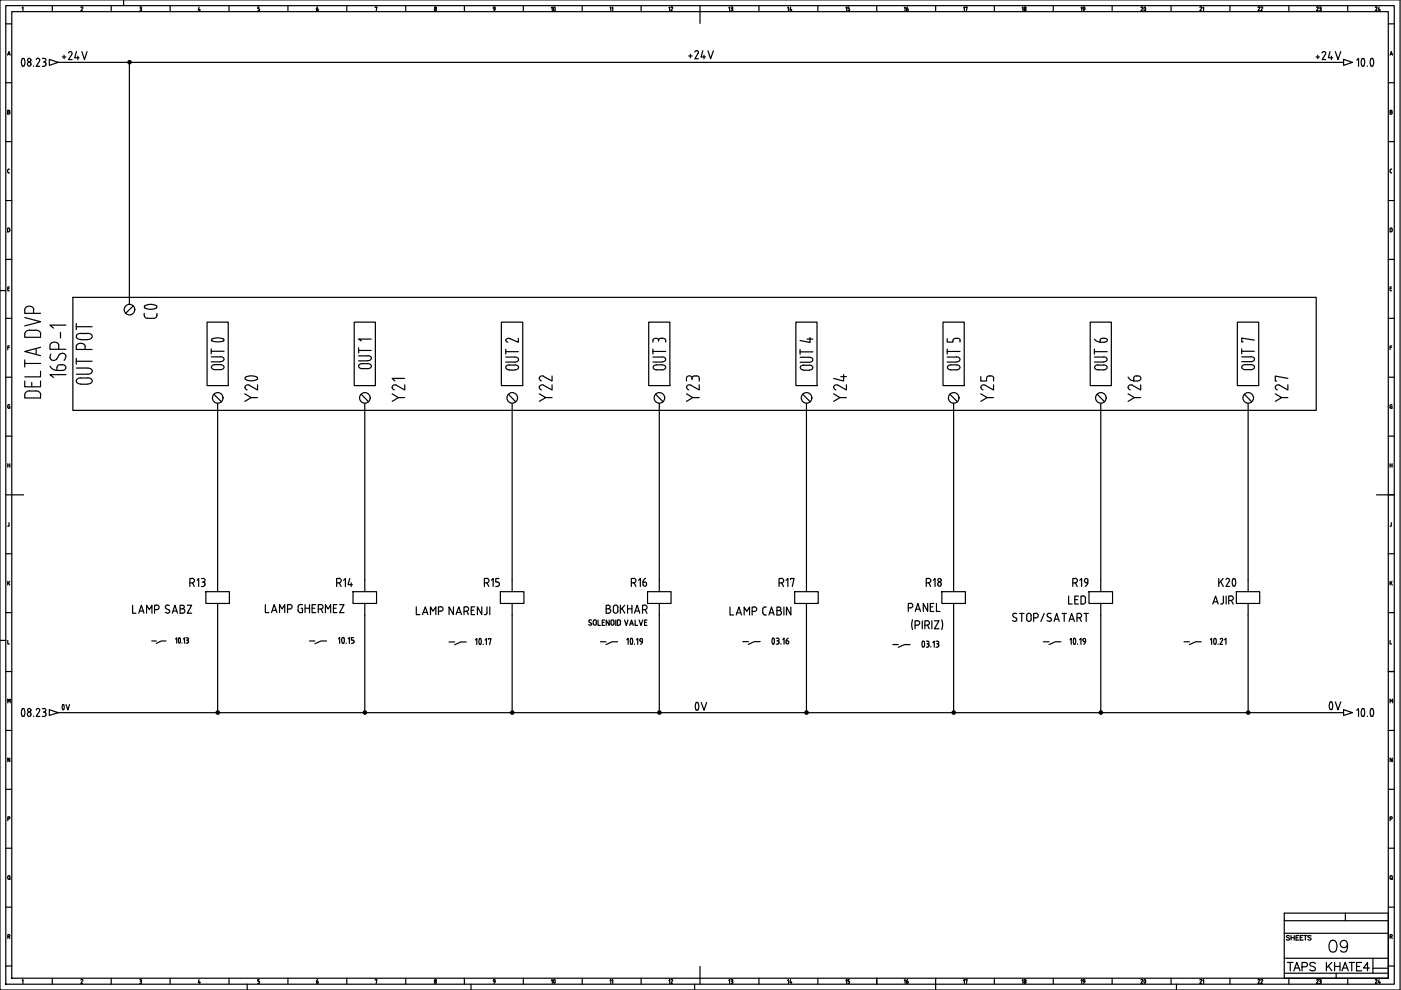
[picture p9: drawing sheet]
<svg xmlns="http://www.w3.org/2000/svg" width="297mm" height="210mm" viewBox="0 0 297 210" stroke-linecap="round" stroke-linejoin="round" font-family="sans-serif">
<!-- layer: 035 -->
<g fill="none" stroke="#000" stroke-width=".25">
<path d="M0 0h296.8v209.9h-296.8zM26.2 0v1.2M1.2 5.1h1.3M1.2 17.5h1.3M1.6 11.7l.3-.8 .3 .8M1.7 11.5h.4M2.5 2.5h291.8v204.9h-291.8zM4.7 1.7l.2-.2v.8M11.1 1.2v1.3M17.3 1.5l-.1 .1M17.4 1.5l.1 .2M17.5 1.8l-.4 .5h.4"/>
<path d="M23.6 1.2v1.3M29.6 1.5h.2M29.6 2.3h.2M29.7 1.8h.1M29.8 1.5l.2 .1-.2 .2 .2 .2M30 2v.1M30 2.1l-.2 .2M36.1 1.2v1.3M42.2 1.5l-.2 .6h.5M42.3 2v.3M48.6 1.2v1.3M61 1.2v1.3"/>
<path d="M73.5 1.2v1.3M79.5 1.6l.4-.1-.1 .8M86 1.2v1.3M92.1 2l.2-.2 .2 .2M92.1 2l.2 .3 .2-.2M92.5 2v.1M98.5 1.2v1.3M111 1.2v1.3M123.4 1.2v1.3M135.9 1.2v1.3M148.4 1.2v1.3M160.9 1.2v1.3"/>
<path d="M173.4 1.2v1.3M185.9 1.2v1.3M198.4 1.2v1.3M210.8 1.2v1.3M223.3 1.2v1.3M235.8 1.2v1.3M248.3 1.2v1.3M260.8 1.2v1.3M273.3 1.2v1.3M285.7 1.2v1.3M294.3 5.1h1.3M294.3 17.5h1.3"/>
<path d="M294.7 11.7l.3-.8 .2 .8M294.8 11.5h.4M1.2 30h1.3M1.6 23.8h.3M1.6 36.1v.4M1.7 36.4l.1 .2M1.8 36.7h.2M1.8 35.9h.2M1.8 35.9l-.1 .2M1.9 23.4h-.3v.8h.3M1.9 23.4l.2 .2-.2 .1 .2 .3-.2 .2M294.3 30h1.3"/>
<path d="M294.7 36.1v.4M294.7 23.8h.2M294.8 36.4l.2 .2M294.9 23.4h-.2v.8h.2M294.9 36.7h.2M294.9 35.9h.2M295 23.4l.1 .2-.1 .1 .2 .3-.2 .2M295 35.9l-.2 .2M1.2 42.5h1.3M1.2 55h1.3M1.8 48.4h-.2v.8h.2M1.8 48.4h.2l.1 .5"/>
<path d="M2.1 48.9l-.3 .2M294.3 42.5h1.3M294.3 55h1.3M294.9 48.4h-.2v.8h.2M295 48.4l.2 .2M295.1 48.6v.3M295.2 48.9l-.2 .2M0 61.6h1.2M1.2 80h1.3M1.3 67.5h1.2M1.7 61.2h.2M1.7 73.7h.3"/>
<path d="M2 60.8h-.3v.9h.3M2 73.3h-.3v.8M294.3 67.5h1.3M294.3 80h1.3M294.7 61.2h.3M294.7 73.7h.4M295.1 60.8h-.4v.9h.4M295.1 73.3h-.4v.8M1.3 92.5h1.2M1.7 86.4l.2 .2M1.7 98.7h.4M1.7 98.3v.8"/>
<path d="M1.9 85.8h.2M1.9 85.8l-.2 .2v.4M1.9 86.2h.2v.4h-.2M2.1 98.3v.8M294.3 92.5h1.3M294.7 86.4l.3 .2M294.7 98.3v.8M294.7 98.7h.4M294.9 85.8h.2M295 85.8l-.3 .2v.4M295 86.2h.1v.4h-.2M295.1 98.3v.8"/>
<path d="M1.3 104.9h1.2M1.3 117.4h1.2M1.9 110.8v.6M1.9 111.4l-.2 .2M294.3 104.9h1.3M294.3 117.4h1.3M295 110.8v.6M295 111.4l-.3 .2M0 135.8h1.2M1.3 129.9h1.2M1.7 135.8v.7h.3M1.7 123.2v.9"/>
<path d="M1.8 123.5l.3 .6M2.1 123.2l-.4 .6M294.3 129.9h1.3M294.7 135.8v.7h.4M294.7 123.2v.9M294.9 123.5l.3 .6M295.1 123.2l-.4 .6M1.3 142.4h1.2M1.3 154.9h1.2M1.7 149v-.8l.2 .5 .3-.5v.8M294.3 142.4h1.3M294.3 154.9h1.3"/>
<path d="M1.3 167.4h1.2M1.3 179.8h1.2M1.7 173.6h.2M1.9 173.2h-.2v.8M1.9 173.2l.2 .2-.2 .2M2.1 160.7v.8l-.4-.8v.8M294.3 167.4h1.3M294.3 179.8h1.3M294.7 173.6h.2M294.9 173.2h-.2v.8M295 173.2l.2 .2-.2 .2M295.2 160.7v.8l-.5-.8v.8"/>
<path d="M1.3 192.3h1.2M1.7 186.2l.2 .3 .2-.3M1.7 198.6h.2M1.9 198.2h-.2v.8M1.9 198.1l.2 .3-.2 .2 .2 .4M1.9 186.3l.3 .2M2.1 185.9v.3M2.1 185.9l-.2-.3-.2 .1v.5M272.3 195.2h22M285.2 193.6v1.6M294.3 192.3h1.3M294.7 198.6h.2"/>
<path d="M294.9 198.2h-.2v.8M295 198.1l.2 .3-.2 .2 .2 .4M1.3 204.8h1.2M4.7 207.9l.2-.2v.8M11.1 207.4v1.3M17.3 207.7l-.1 .1M17.4 207.7l.1 .3M17.5 208l-.4 .5h.4M23.6 207.4v1.3M29.6 207.7h.2M29.6 208.5h.2M29.7 208h.1"/>
<path d="M29.8 207.7l.2 .1-.2 .2 .2 .2M30 208.3h.1M30 208.3l-.2 .2M36.1 207.4v1.3M42.2 207.7l-.2 .6h.5M42.3 208.1v.4M48.6 207.4v1.3M52.4 208.7v1.2M54.7 208.5h.1M54.8 208l.2 .2M54.9 207.7h-.2v.3h.1M55 208.3h.1"/>
<path d="M55 208.3l-.2 .2M61 207.4v1.3M67.1 208.3l.2 .2 .2-.2M67.1 208l.3 .2M67.1 208v.3M67.4 207.7l-.3 .3M67.4 208.3h.1M73.5 207.4v1.3M79.5 207.8l.4-.1-.1 .8M86 207.4v1.3M92.1 208.3l.2 .2 .2-.2M92.5 208.3h.1"/>
<path d="M92.5 208.2l-.2-.2-.2 .3M98.5 207.4v1.3M99.9 208.7v1.2M104.6 207.8l.2-.1 .2 .1M104.6 207.9l.2 .2h.1v-.2M105 208.1l-.3 .4M111 207.4v1.3M123.4 207.4v1.3M135.9 207.4v1.3M147.3 208.7v1.2M148.4 207.4v1.3M160.9 207.4v1.3"/>
<path d="M173.4 207.4v1.3M185.9 207.4v1.3M198.4 207.4v2.5M210.8 207.4v1.3M223.3 207.4v1.3M235.8 207.4v1.3M248.3 207.4v1.3M249.4 208.7v1.2M260.8 207.4v1.3M272.3 206.3h22M291.1 205.3h3.2M294.3 204.8h1.3"/>
<circle cx="92.3" cy="1.6" r=".19"/>
<circle cx="92.3" cy="207.8" r=".19"/>
</g>
<!-- layer: 07 -->
<path d="M1.2 1.2h294.4v207.5h-294.4zM148.4 2.5v2.5M2.5 104.9h2.5M291.8 104.9h2.5M272.3 193.6h22v13.8h-22zM272.3 197.9h22M148.4 204.9v2.5M272.3 203.2h22" fill="none" stroke="#000" stroke-width=".25"/>
<!-- layer: 025 -->
<path d="M273.4 198.5l-.2-.2-.4 .2v.2l.6 .3-.2 .3-.4-.1M273.7 198.3v1M273.7 198.8h.7M274.4 198.3v1M274.8 198.8h.4M275.4 198.3h-.6v1h.6M275.7 198.8h.4M276.3 198.3h-.6v1h.6M276.4 198.3h.7M276.8 198.3v1M278 198.5l-.3-.2-.4 .2 .1 .2 .6 .3-.3 .3-.4-.1" fill="none" stroke="#000" stroke-width=".25"/>
<g fill="none" stroke="#000" stroke-width=".25">
<path d="M12.3 13.2h272.6M27.4 13.2v51.3M46.1 85.5v37.5M77.3 85.5v37.5M108.6 85.5v37.5M139.8 85.5v37.5M171 85.5v37.5M202.2 85.5v37.5M233.4 85.5v37.5M264.6 85.5v37.5M46.1 130.4v20.7M77.3 130.4v20.7"/>
<path d="M108.6 130.4v20.7M139.8 130.4v20.7M171 130.4v20.7M202.2 130.4v20.7M233.4 130.4v20.7M264.6 130.4v20.7M12.3 151.1h272.6"/>
</g>
<!-- layer: SYMS -->
<g fill="none" stroke="#000" stroke-width=".25">
<path d="M15.5 63h263.6v24h-263.6zM43.9 68.3h4.5v13.5h-4.5zM75.1 68.3h4.5v13.5h-4.5zM106.3 68.3h4.5v13.5h-4.5zM137.5 68.3h4.5v13.5h-4.5zM168.7 68.3h4.5v13.5h-4.5zM199.9 68.3h4.5v13.5h-4.5zM231.1 68.3h4.5v13.5h-4.5zM262.3 68.3h4.6v13.5h-4.6zM45.3 83.6l1.6 1.6M76.6 83.6l1.5 1.6M107.8 83.6l1.5 1.6"/>
<path d="M139 83.6l1.6 1.6M170.2 83.6l1.6 1.6M201.4 83.6l1.6 1.6M232.6 83.6l1.6 1.6M263.8 83.6l1.6 1.6"/>
<circle cx="46.2" cy="84.4" r="1.12"/>
<circle cx="77.4" cy="84.4" r="1.12"/>
<circle cx="108.6" cy="84.4" r="1.12"/>
<circle cx="139.8" cy="84.4" r="1.12"/>
<circle cx="171" cy="84.4" r="1.12"/>
<circle cx="202.2" cy="84.4" r="1.12"/>
<circle cx="233.4" cy="84.4" r="1.12"/>
<circle cx="264.6" cy="84.4" r="1.12"/>
</g>
<!-- layer: TAGS -->
<g fill="none" stroke="#000" stroke-width=".25">
<path d="M16.2 78h2.4a.74 .74 0 0 1 .9 .9l-.5 .4h-.4h-2.4M16.2 76.6h3.3M16.2 68.6v1.3M16.2 76v1.2M16.2 69.3h3.3M17.1 72h1.5M17.1 70.7h1.5M17.1 70.7a.74 .74 0 0 0-.9 .9l.6 .3 .3 .1M18 73.5v.6M18.1 73.4a1.01 1.01 0 0 0-1-.6 1.01 1.01 0 0 0-.9 .7v.6h3.3M18.6 70.7a.74 .74 0 0 1 .9 .9l-.5 .3-.4 .1M44.8 76.7h1.9"/>
<path d="M44.8 75.7h1.9M44.8 74.5h2.7M44.8 74v1M45 71.9l1.4-.2 1 .2 .1 .2-.1 .2-1 .2-1.4-.2M45 71.9l-.2 .2 .2 .2M45.6 78.4h1.1M45.6 77.3h1.1M45.6 77.3a.56 .56 0 0 0-.8 .5 .56 .56 0 0 0 .8 .6M76 76.5h2M76 75.5h2M76 74.3h2.7M76 73.8v1"/>
<path d="M78 77.1h-1.2a.56 .56 0 0 0-.8 .5 .56 .56 0 0 0 .8 .6h1.2M78 77.1a.56 .56 0 0 1 .7 .5 .56 .56 0 0 1-.7 .6M78 75.4a.56 .56 0 0 1 .7 .5 .56 .56 0 0 1-.7 .6M78.7 71.9h-2.7l.6 .4M107.2 75.7h2a.56 .56 0 0 1 .7 .5 .56 .56 0 0 1-.7 .6h-2M107.2 74.6h2.7M107.2 74.1v1M107.9 78.5h1.3M107.9 77.4h1.3M108 77.4a.56 .56 0 0 0-.8 .5 .56 .56 0 0 0 .8 .5M108.2 71.8a.5 .5 0 0 0-.7 0 .5 .5 0 0 0-.1 .7l.3 .1M109.2 77.4a.56 .56 0 0 1 .7 .5 .56 .56 0 0 1-.7 .5"/>
<path d="M109.9 71.7v.9l-1.8-.8M138.4 76.8h2M138.4 75.7h2M138.4 74.5h2.7M138.4 74v1.1M139.7 72.1a.67 .67 0 0 0-.7-.4 .67 .67 0 0 0-.6 .4v.4M140.2 71.7a.69 .69 0 0 1 .9 .8M140.2 71.7l-.5 .2-.1 .4M140.4 77.4h-1.2a.56 .56 0 0 0-.7 .5 .56 .56 0 0 0 .7 .5h1.2M140.4 77.4a.56 .56 0 0 1 .7 .5 .56 .56 0 0 1-.7 .5M140.4 75.7a.56 .56 0 0 1 .7 .5 .56 .56 0 0 1-.7 .5M169.6 75.7h2a.56 .56 0 0 1 .7 .6 .56 .56 0 0 1-.7 .5h-2"/>
<path d="M169.6 74.6h2.7M169.6 74.1v1M170.4 78.5h1.2M170.4 77.4h1.2M170.4 77.4a.56 .56 0 0 0-.7 .5 .56 .56 0 0 0 .7 .6M171.1 71.9h1.2M171.6 77.4a.56 .56 0 0 1 .7 .5 .56 .56 0 0 1-.7 .6M171.7 71.6v1l-2.1-.4M200.8 76.8h2M200.8 75.7h2M200.8 74.5h2.7M200.8 74v1.1"/>
<path d="M201.6 77.4h1.2a.56 .56 0 0 1 .7 .5 .56 .56 0 0 1-.7 .5h-1.2M201.6 77.4a.56 .56 0 0 0-.7 .5 .56 .56 0 0 0 .7 .5M202.6 71.7a.73 .73 0 0 1 1 .4M202.7 71.7l-.6 .2v.6h-1.3v-.7M202.8 75.7a.56 .56 0 0 1 .7 .5 .56 .56 0 0 1-.7 .5M203.5 72.2v.3M232 76.8h2M232 75.7h2M232 74.6h2.7M232 74v1.1M232.1 71.9a1.41 1.41 0 0 0 1.2 .6M232.8 77.4h1.2"/>
<path d="M232.8 77.4a.56 .56 0 0 0-.7 .5 .56 .56 0 0 0 .7 .5h1.2M234 77.4a.56 .56 0 0 1 .7 .5 .56 .56 0 0 1-.7 .5M234 75.7a.56 .56 0 0 1 .7 .5 .56 .56 0 0 1-.7 .5M234.1 71.7l-.7 .1-.1 .8h.8M234.2 71.7l.5 .2 .1 .2-.1 .2-.5 .2M263.3 75.7l1.9-.1a.56 .56 0 0 1 .8 .6 .56 .56 0 0 1-.8 .5h-1.9M263.3 74.5h2.6M263.3 74v1M263.5 77.5a3.3 3.3 0 0 1 2-.1 .49 .49 0 0 1 .5 .4 .49 .49 0 0 1-.5 .5 3.3 3.3 0 0 1-2-.1 .43 .43 0 0 1 0-.7zM265.9 72.1l-2.6-.4v.8h.3M17.1 81.5h1.5M17.1 80.2h1.5"/>
<path d="M17.1 80.1a.74 .74 0 0 0-.9 .9l.6 .4h.3M18.6 80.1a.74 .74 0 0 1 .9 .9l-.5 .4h-.4"/>
</g>
<!-- layer: MISC -->
<g fill="none" stroke="#000" stroke-width=".25">
<path d="M5.2 67.3l3.4 .9-3.4 .9M5.2 77.1h3.4M5.2 76.3v1.5M6.3 70h1.3M6.3 70a.95 .95 0 0 0-1.1 .8v.7h3.4v-.7M7.1 65.7v.7M7.2 65.7a.98 .98 0 0 0-1-.8 .98 .98 0 0 0-1 .8v.7h3.4M7.6 70a.95 .95 0 0 1 1 .8M7.7 73.9v1.3M8.6 78.7v1.2h-3.4M8.6 73.6l-3.4 .9 3.4 .9M10.6 73.3v.8h3.4"/>
<path d="M10.6 73.3a.98 .98 0 0 1 .9-.8 .98 .98 0 0 1 1 .8M10.6 77.6a1.68 1.68 0 0 0 1.5 .9M10.8 75.1l-.2 .7M12.1 78.5h1.1M12.1 77.9v.6M12.4 73.3v.8M12.5 75.3l-.8 1.1a.77 .77 0 0 1-1.1-.6M12.6 75.2l.3-.2a.77 .77 0 0 1 1.1 .5M12.8 70.5v1.1M13.2 77.4h-.7l-.3 .2-.1 .3M13.2 77.3a.62 .62 0 0 1 .8 .6 .62 .62 0 0 1-.8 .6M14 75.5l-.4 .9"/>
<path d="M14 79.4h-3.4l.7 .6M14 68.9h-3.4l.7 .7M5.2 80.8v1.2h3.4v-1.2M6.3 82.9h1.3M6.3 82.9a.95 .95 0 0 0-1.1 .8v.7h3.4v-.7M6.7 81.1v.9M7.6 82.9a.95 .95 0 0 1 1 .8"/>
</g>
<!-- layer: 0 -->
<g fill="none" stroke="#000" stroke-width=".25">
<path d="M284.9 12.6l1.9 .6-1.9 .7zM43.6 125.4h5v2.5h-5zM46.1 127.9v2.5M74.8 125.4h5v2.5h-5zM77.3 123v2.4M77.3 127.9v2.5M106.1 125.4h5v2.5h-5zM108.6 127.9v2.5M137.3 125.4h5v2.5h-5zM139.8 127.9v2.5M168.5 125.4h5v2.5h-5zM171 127.9v2.5"/>
<path d="M199.7 125.4h5v2.5h-5zM202.2 123v2.4M202.2 127.9v2.5M230.9 125.4h5v2.5h-5zM233.4 123v2.4M233.4 127.9v2.5M264.6 127.9v2.5"/>
<circle cx="27.5" cy="13.2" r=".36"/>
<circle cx="27.5" cy="13.2" r=".11"/>
<circle cx="27.5" cy="13.2" r=".23"/>
<circle cx="46.2" cy="151.1" r=".36"/>
<circle cx="46.2" cy="151.1" r=".23"/>
<circle cx="46.2" cy="151.1" r=".11"/>
<circle cx="77.4" cy="151.1" r=".36"/>
<circle cx="77.4" cy="151.1" r=".23"/>
<circle cx="77.4" cy="151.1" r=".11"/>
<circle cx="108.6" cy="151.1" r=".36"/>
<circle cx="108.6" cy="151.1" r=".23"/>
<circle cx="108.6" cy="151.1" r=".11"/>
<circle cx="139.8" cy="151.1" r=".36"/>
<circle cx="139.8" cy="151.1" r=".23"/>
<circle cx="139.8" cy="151.1" r=".11"/>
<circle cx="171" cy="151.1" r=".36"/>
<circle cx="171" cy="151.1" r=".23"/>
<circle cx="171" cy="151.1" r=".11"/>
<circle cx="202.2" cy="151.1" r=".36"/>
<circle cx="202.2" cy="151.1" r=".11"/>
<circle cx="202.2" cy="151.1" r=".23"/>
<circle cx="233.4" cy="151.1" r=".36"/>
<circle cx="233.4" cy="151.1" r=".11"/>
<circle cx="233.4" cy="151.1" r=".23"/>
<circle cx="264.6" cy="151.1" r=".36"/>
<circle cx="264.6" cy="151.1" r=".11"/>
<circle cx="264.6" cy="151.1" r=".23"/>
</g>
<!-- layer: DESC -->
<g fill="none" stroke="#000" stroke-width=".25">
<path d="M28.1 128.3v1.7h.7M29.4 130l.6-1.7 .5 1.7M29.5 129.6h.9M31.1 130v-1.7l.6 1 .5-1v1.7M33.2 128.3h-.4v1.7M33.3 128.3a.49 .49 0 0 1 .4 .5 .49 .49 0 0 1-.4 .5h-.5M35.1 129.8l.5 .2M35.2 129l.8 .5-.1 .3-.3 .2M35.4 128.3l-.3 .3 .1 .4M35.4 128.3l.5 .1M36.5 130l.6-1.7 .5 1.7M36.7 129.6h.8"/>
<path d="M38.2 128.3h.5a.36 .36 0 0 1 .4 .4 .36 .36 0 0 1-.4 .3 .49 .49 0 0 1 .5 .5 .49 .49 0 0 1-.5 .5h-.5zM38.2 129.1h.5M39.7 128.3h.9l-.9 1.7h.9M56.3 128.2v1.7h.7M57.6 129.9l.5-1.7 .6 1.7M57.7 129.4h.8M59.3 129.9v-1.7l.5 .9 .6-.9v1.7M61.4 128.2h-.4v1.7M61.4 128.2a.49 .49 0 0 1 .5 .4 .49 .49 0 0 1-.5 .5h-.4M63.2 129.4l.1 .3 .4 .2M63.7 128.2h.4M63.7 128.2l-.4 .2-.1 1"/>
<path d="M63.8 129h.3v.9h-.4M64.7 128.2v1.7M64.7 129h.9M65.6 128.2v1.7M66.2 129h.6M66.9 128.2h-.7v1.7h.7M68 128.2h-.5v1.7M68 128.2a.49 .49 0 0 1 .5 .4 .49 .49 0 0 1-.5 .5h-.5M68.1 129.1l.4 .8M69 129.9v-1.7l.6 .9 .5-.9v1.7M70.7 129h.5M71.4 128.2h-.7v1.7h.7"/>
<path d="M72 128.2h.9l-.9 1.7h.9M88.3 128.7v1.6h.7M89.6 130.3l.6-1.6 .5 1.6M89.7 129.9h.9M91.3 130.3v-1.6l.5 .9 .6-.9v1.6M93 129.6h.5a.47 .47 0 0 0 .4-.5 .47 .47 0 0 0-.5-.4h-.4v1.6M96.1 128.7v1.6l-.9-1.6v1.6M96.7 130.3l.6-1.6 .5 1.6M96.9 129.9h.8M98.4 129.6h.5a.47 .47 0 0 0 .5-.5 .47 .47 0 0 0-.6-.4h-.4v1.6M99 129.6l.3 .7M99.9 129.4h.6"/>
<path d="M100.6 128.7h-.7v1.6h.7M102.2 128.7v1.6l-1-1.6v1.6M103.3 128.7v1.3a.41 .41 0 0 1-.6 .3M103.8 128.7v1.6M124.9 131.9l.4 .2M125.1 131.5l-.3 .1 .2 .3M125.1 131.4l.3 .1M125.3 132.1v.4l-.5-.1M154.8 128.7v1.7h.7M156.1 130.4l.6-1.7 .5 1.7M156.3 129.9h.8M157.8 130.4v-1.7l.5 .9 .6-.9v1.7"/>
<path d="M159.5 129.6h.4M159.9 128.7h-.4v1.7M160 128.7a.49 .49 0 0 1 .4 .5 .49 .49 0 0 1-.4 .4M161.7 129.1v.9M161.8 130l.4 .4M162.1 130.4h.4M162.5 128.7l-.5 .1-.2 .3M163 130.4l.6-1.7 .5 1.7M163.2 129.9h.8M164.7 129.5h.5M165.2 128.7h-.5v1.7h.5M165.2 128.7a.36 .36 0 0 1 .4 .4 .36 .36 0 0 1-.4 .3 .49 .49 0 0 1 .5 .5 .49 .49 0 0 1-.5 .5"/>
<path d="M166.2 128.7v1.7M167.7 128.7v1.7l-.9-1.7v1.7M193.5 131.4l-.2 .8 .2 1.3M194.5 131.6h-.5v1.7M195.5 131.6v1.7M196.6 131.6h-.5v1.7M196.6 132.6l.4 .7M197.6 131.6v1.7M198.1 131.6h1l-1 1.7h1M199.7 131.4l.1 .8-.1 1.3M214.7 131.6l.5 .2M214.9 130.8l.7 .5-.1 .3-.3 .1"/>
<path d="M215.1 130.1l-.4 .2 .2 .4M215.1 130l.5 .1M216.2 130.1h.9M216.6 130.1v1.7M217.7 130.5a.49 .49 0 0 1 .5-.5 .49 .49 0 0 1 .5 .5M217.7 130.5v.8a.49 .49 0 0 0 .5 .5 .49 .49 0 0 0 .5-.5M218.6 130.5v.8M219.2 131h.4M219.6 130.1h-.4v1.7M219.6 130a.49 .49 0 0 1 .5 .5 .49 .49 0 0 1-.5 .5M221.4 130.1l-.7 1.7M222 131.6l.6 .2"/>
<path d="M222.2 130.8l.7 .5-.1 .3-.2 .1M222.4 130.1l-.4 .2 .2 .4M222.4 130l.4 .1M223.5 131.8l.5-1.7 .6 1.7M223.6 131.3h.9M225.6 130.1v1.7M226.7 131.8l.5-1.7 .6 1.7M226.8 131.3h.8M228.8 130.1h-.5v1.7M228.9 131l.4 .8M230.3 130.1v1.7"/>
</g>
<!-- layer: XREF -->
<g fill="none" stroke="#000" stroke-width=".25">
<path d="M4.7 14h.4M4.7 14a1.17 1.17 0 0 1 .2-1.6h.1a1.26 1.26 0 0 1 .1 1.6M5.8 13.5v.2M5.8 13.5a.41 .41 0 0 1 .6-.3 .41 .41 0 0 1 .2 .6 .41 .41 0 0 1-.6 .2l-.2-.3M7.1 14v.1M7.7 12.6a.38 .38 0 0 1 .5-.2 .38 .38 0 0 1 .2 .5M8.4 13l-.7 1.1h.7M9 12.4h.4a.36 .36 0 0 1 .3 .3 .36 .36 0 0 1-.3 .4M9.2 13.1a.45 .45 0 0 1 .5 .4 .45 .45 0 0 1-.3 .5l-.4 .1M287.7 12.8l.3-.4v1.7M288.8 12.4a1.59 1.59 0 0 0 0 1.6M288.8 12.5h.4"/>
<path d="M288.8 14h.4M289.2 12.4a1.59 1.59 0 0 1 0 1.6M289.9 14v.1M290.7 14h.3M290.7 14a1.17 1.17 0 0 1 .2-1.6h.1a1.26 1.26 0 0 1 .1 1.6M32.2 135.9h.9M35.2 135.9h-1l-1.1 .5M37.2 135.5l.3-.3v1.2M37.9 135.3l-.1 .7 .2 .3 .2-.3v-.7M37.9 135.3h.3M38.6 136.3v.1M38.9 135.5l.2-.3v1.2"/>
<path d="M39.5 135.2h.2M39.5 136.4h.2M39.6 135.7h.1M39.7 135.2l.3 .3-.3 .2M39.7 135.7l.3 .3M39.9 136v.1M40 136.1l-.3 .2M65.6 135.9h1.2M69.3 135.9h-1.2l-1.3 .6M71.8 135.4l.2-.2v1.2M72.6 135.2l-.2 .6 .2 .5M72.6 135.2h.1a.7 .7 0 0 1 0 1.2l-.1-.1"/>
<path d="M73.4 136.3v.1M73.8 135.4l.3-.2v1.2M74.5 136.4h.3M74.8 135.7l.3 .3M75 135.2h-.5v.5h.3M75.1 136l-.1 .2-.2 .2M95.2 136.1h1.2M98.8 136.1h-1.1l-1.3 .6M100.8 135.7l.3-.3v1.3M101.6 135.4h.3M101.6 136.6h.3M101.7 135.5l-.2 .5 .2 .6"/>
<path d="M101.9 135.5l.2 .5-.2 .6M102.4 136.6v.1M102.9 135.7l.2-.3v1.3M103.5 135.6v-.2h.6l-.3 1.3M127.3 136.1h1.2M130.9 136.1h-1.1l-1.3 .6M132.9 135.7l.3-.3v1.2M133.7 135.4h.3M133.7 135.4l-.1 .8 .2 .4 .2-.1M134 135.4l.2 .6-.2 .5M134.5 136.5v.1M135 135.7l.2-.3v1.2"/>
<path d="M135.6 135.7v.1M135.7 135.6l.3-.2 .2 .2M135.7 135.8l.3 .2M135.9 136.1h.3M136.2 135.7v.3M136.2 136l-.4 .6M157.5 136h1.2M161.2 136h-1.2l-1.3 .6M163.8 135.3h.3M163.8 135.4l-.1 .8 .2 .4 .2-.1M164.1 135.4l.1 .5-.1 .6M164.6 135.3l.5 .1v.3l-.2 .2"/>
<path d="M164.6 136.6h.3M164.7 135.9h.2M164.9 135.9l.3 .2M165.1 136.2v.2l-.2 .1M165.6 136.5v.1M166 135.6l.2-.3v1.3M166.9 135.9h-.2v.5l.4 .1 .1-.3M167 135.9l.2 .2M167.1 135.3l-.4 .5M189.3 136.7h1.2M193 136.7h-1.2l-1.3 .6M195.6 136h.3"/>
<path d="M195.6 136l-.1 .6 .2 .6 .3-.4-.1-.8M196.4 135.9l.5 .2v.3l-.2 .1M196.4 137.2h.3M196.6 136.5h.1M196.7 136.5l.3 .3M197 136.8l-.1 .2-.2 .2M197.4 137.1v.1M197.8 136.2l.3-.3v1.3M198.5 135.9l.5 .2v.3l-.2 .1M198.5 137.2h.3M198.6 136.5h.2M198.8 136.5l.3 .3"/>
<path d="M199 136.8v.2l-.2 .2M221.2 136.1h1.2M224.9 136.1h-1.2l-1.3 .6M226.9 135.7l.2-.3v1.2M227.7 135.4h.3M227.7 135.4l-.2 .6 .3 .6 .2-.1 .1-.5-.1-.6M228.5 136.5v.1M228.9 135.7l.3-.3v1.2M229.6 135.8l.1-.3 .2-.1 .3 .3a.76 .76 0 0 1-.4 .9M229.6 135.8l.3 .2M229.9 136.1h.3M251 136.1h1.2"/>
<path d="M254.7 136.1h-1.2l-1.3 .6M256.6 135.7l.3-.3v1.2M257.4 135.4h.1a.7 .7 0 0 1 0 1.2l-.2-.6zM258.3 136.5v.1M258.7 135.6l.4-.2 .1 .4M259.2 135.8l-.5 .8h.5M259.6 135.7l.3-.3v1.2M4.7 151.8h.4M4.7 151.8a1.27 1.27 0 0 1 .2-1.6h.1a1.37 1.37 0 0 1 .1 1.6M5.8 151.4v.2M5.8 151.3a.36 .36 0 0 1 .4-.3 .36 .36 0 0 1 .4 .3M5.8 151.5a.36 .36 0 0 0 .4 .4 .36 .36 0 0 0 .4-.4"/>
<path d="M6.6 151.4v.2M7.1 151.8v.1M7.7 150.5l.1-.1a.37 .37 0 0 1 .5-.1 .37 .37 0 0 1 .1 .5M8.4 150.8l-.7 1.1h.7M288.8 150.3a1.59 1.59 0 0 0 0 1.5M288.8 150.3h.4M288.8 151.8h.4M289.2 150.3a1.59 1.59 0 0 1 0 1.5M289.9 151.8v.1M290.7 151.8h.3M290.7 151.8a1.27 1.27 0 0 1 .2-1.6h.1a1.37 1.37 0 0 1 .1 1.6"/>
<circle cx="6.2" cy="12.7" r=".36"/>
<circle cx="6.2" cy="150.6" r=".36"/>
</g>
<text font-size="9.3" x="56.8" y="86.4" transform="rotate(-90 56.8 86.4)">Y20</text>
<text font-size="8.8" x="35.3" y="70.2" transform="rotate(-90 35.3 70.2)">C0</text>
<g font-size="6.6">
<text x="257.2" y="126.3">K20</text>
<text x="143.9" y="152.8">0V</text>
<text x="278.3" y="152.4">0V</text>
</g>
<g font-size="6.2">
<text x="86.8" y="86.4" transform="rotate(-90 86.8 86.4)">Y21</text>
<text x="149.2" y="86.4" transform="rotate(-90 149.2 86.4)">Y23</text>
<text x="211.7" y="86.4" transform="rotate(-90 211.7 86.4)">Y25</text>
<text x="242.7" y="86.4" transform="rotate(-90 242.7 86.4)">Y26</text>
<text x="274.1" y="86.4" transform="rotate(-90 274.1 86.4)">Y27</text>
</g>
<g font-size="5.7">
<text x="117.8" y="86.4" transform="rotate(-90 117.8 86.4)">Y22</text>
<text x="180.3" y="86.4" transform="rotate(-90 180.3 86.4)">Y24</text>
<text x="280.5" y="203.2">09</text>
</g>
<g font-size="4.9">
<text x="12" y="13.8">+24V</text>
<text x="144.6" y="13.8">+24V</text>
<text x="277.6" y="13.8">+24V</text>
<text x="39.2" y="125.6">R13</text>
<text x="70.2" y="125.6">R14</text>
<text x="101.6" y="125.6">R15</text>
<text x="132.6" y="125.6">R16</text>
<text x="164" y="125.6">R17</text>
<text x="195.1" y="125.6">R18</text>
<text x="226.1" y="125.6">R19</text>
<text x="127.4" y="131.2">BOKHAR</text>
<text x="191.2" y="130.9">PANEL</text>
<text x="225.4" y="129.5">LED</text>
<text x="10.2" y="152">0V</text>
<text x="271.6" y="207.1">TAPS KHATE4</text>
</g>
<g font-size="4.4">
<text x="115" y="3.9">10</text>
<text x="240.2" y="3.9">20</text>
<text x="115" y="209.9">10</text>
<text x="240.2" y="209.9">20</text>
</g>
<g font-size="4">
<text x="190.5" y="209.9">16</text>
<text x="278" y="209.9">23</text>
<text x="293.5" y="209.9" transform="rotate(-90 293.5 209.9)">24</text>
</g>
<g font-size="3.5">
<text x="53.3" y="3.5">5</text>
<text x="66" y="3.5">6</text>
<text x="103" y="3.5">9</text>
<text x="128.1" y="3.5">11</text>
<text x="140.8" y="3.5">12</text>
<text x="153.5" y="3.5">13</text>
<text x="165.8" y="3.5">14</text>
<text x="178.2" y="3.5">15</text>
<text x="190.5" y="3.5">16</text>
<text x="203.2" y="3.5">17</text>
<text x="215.5" y="3.5">18</text>
<text x="227.9" y="3.5">19</text>
<text x="256.1" y="3.5" transform="rotate(-90 256.1 3.5)">21</text>
<text x="268.5" y="3.5" transform="rotate(-90 268.5 3.5)">22</text>
<text x="278" y="3.5">23</text>
<text x="290.3" y="3.5">24</text>
<text x="293.5" y="150.3">M</text>
<text x="293.5" y="187.7">Q</text>
<text x="130.9" y="209.9" transform="rotate(-90 130.9 209.9)">11</text>
<text x="143.6" y="209.9" transform="rotate(-90 143.6 209.9)">12</text>
<text x="156.3" y="209.9" transform="rotate(-90 156.3 209.9)">13</text>
<text x="168.6" y="209.9" transform="rotate(-90 168.6 209.9)">14</text>
<text x="181" y="209.9" transform="rotate(-90 181 209.9)">15</text>
<text x="206" y="209.9" transform="rotate(-90 206 209.9)">17</text>
<text x="218.4" y="209.9" transform="rotate(-90 218.4 209.9)">18</text>
<text x="230.7" y="209.9" transform="rotate(-90 230.7 209.9)">19</text>
<text x="256.1" y="209.9" transform="rotate(-90 256.1 209.9)">21</text>
<text x="268.5" y="209.9" transform="rotate(-90 268.5 209.9)">22</text>
</g>
</svg>
